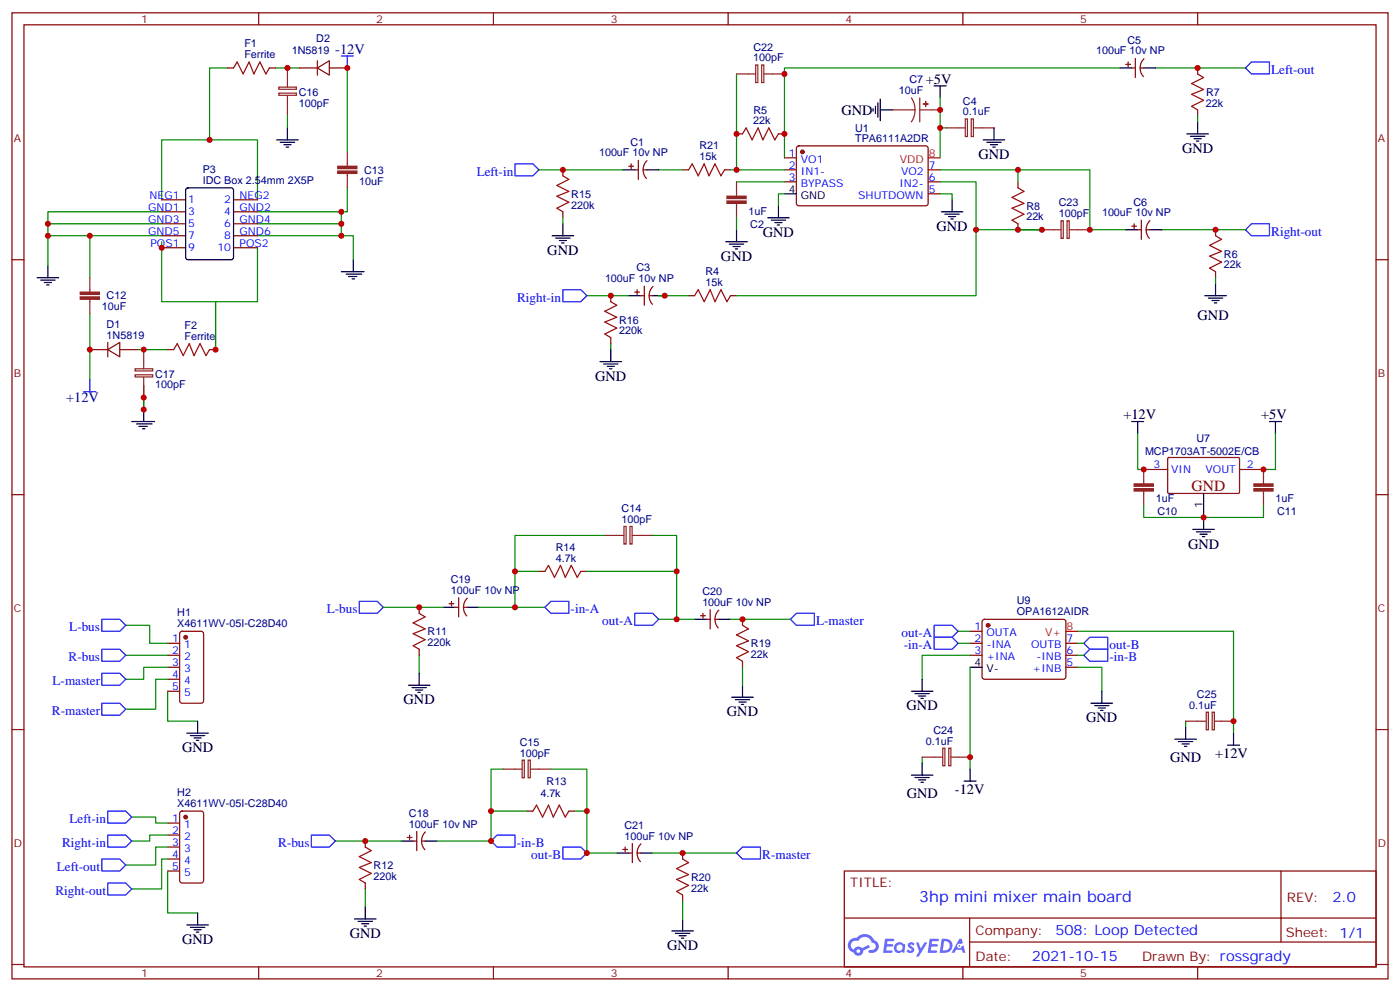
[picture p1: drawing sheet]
<svg xmlns="http://www.w3.org/2000/svg" width="412mm" height="292mm" viewBox="0 0 412 292" stroke-linecap="round" stroke-linejoin="round" font-family="sans-serif">
<g fill="none" stroke="#870000" stroke-width=".35">
<path d="M3.5 3.8h405.4v284.3h-405.4zM7.1 7.3h398.2v277.3h-398.2zM76.2 3.8v3.5M145.3 3.8v3.5M214.5 3.8v3.5M283.6 3.8v3.5M352.8 3.8v3.5M3.5 76.4h3.6M405.3 76.4h3.6M3.5 145.6h3.6M405.3 145.6h3.6M3.5 214.7h3.6"/>
<path d="M405.3 214.7h3.6M248.7 256.4h156.6v28.2h-156.6zM377.3 256.4v20.9M248.7 270.2h156.5M285.6 277.3h119.6M285.6 270.2v14.1M3.5 283.9h3.6M76.2 284.6v3.5M145.3 284.6v3.5M214.5 284.6v3.5M283.6 284.6v3.5M352.8 284.6v3.5"/>
<path d="M405.3 283.9h3.6"/>
</g>
<g fill="#5487ff">
<path d="M267.7 277.5a1.22 1.22 0 0 1 1.7 .3l-.4 .6a.47 .47 0 0 0-.3-.4 .47 .47 0 0 0-.5 .2l.1 .2a1.14 1.14 0 0 1 .8 1.7 1.14 1.14 0 0 1-1.9 0l-.2-.2 .5-.5 .7 .4a.29 .29 0 0 0 .3-.2 .29 .29 0 0 0-.2-.4 1.04 1.04 0 0 1-.6-1.7z"/>
<path d="M260.7 276.3h2.4l.3 .2-.2 .5h-1.8l-.1 .9h1.5l.3 .4-.3 .3h-1.6l-.2 1.1 1.7 .1 .2 .3-.2 .3h-2.6z"/>
<path d="M273.8 276.3h2.4l.3 .2-.1 .5h-1.8l-.2 .9h1.6l.3 .4-.4 .3h-1.6l-.1 1.1 1.7 .1 .2 .3-.2 .3h-2.6z"/>
<path d="M282.6 276.3h.7l.3 1.2-.6 .4a.69 .69 0 0 0-1 .2 .69 .69 0 0 0 .4 1 .69 .69 0 0 0 .9-.6l.5-.3 .6 2.2h-.8l-.2-.8h-1.8l-.5 .8h-.8z"/>
<path d="M269.8 277.4h.8l.6 1.8 1.1-1.8h.9l-2.6 4.2h-.8l.9-1.6z"/>
<path d="M277.4 276.3l-.6 4.1h1.3a2.11 2.11 0 0 0 2.5-2.1 2.11 2.11 0 0 0-2.5-2zM278.1 277a1.39 1.39 0 0 1 1.7 1.4 1.39 1.39 0 0 1-1.8 1.3h-.3z"/>
<path d="M263.7 277.9a1.54 1.54 0 0 0-.1 2.2 1.54 1.54 0 0 0 2.2 .1l.6 .2 .3-2.3-.2-.2h-.4a1.49 1.49 0 0 0-2.4 0zM264 278.9a.94 .94 0 0 1 1.8 0 .94 .94 0 0 1-1.8 0z"/>
<path d="M250.4 276.7a2.18 2.18 0 0 0 1.1 3.7 1.44 1.44 0 0 0 1.6 .9 1.44 1.44 0 0 0 1.2-1.5l2-1-.5-.7-1.9 .9a1.47 1.47 0 0 0-2.4 .5 1.39 1.39 0 0 1-.7-2 1.39 1.39 0 0 1 2-.4 2.12 2.12 0 0 1 2.2-1.3 2.12 2.12 0 0 1 1.9 1.7 1.14 1.14 0 0 1 1.1 1.4 1.14 1.14 0 0 1-1.7 .7 .43 .43 0 0 0-.5 .4 .43 .43 0 0 0 .4 .5 1.98 1.98 0 0 0 2.5-1.3 1.98 1.98 0 0 0-1.2-2.5 3.1 3.1 0 0 0-5.3-.7l-.9 .1zM252.3 280a.55 .55 0 0 1 1.1 0 .55 .55 0 0 1-1.1 0z"/>
<circle cx="282.6" cy="278.4" r=".26"/>
</g>
<g fill="none" stroke="#870000" stroke-width=".35">
<path d="M93.5 17.9v4.2M331.6 18.9h1.4M332.3 18.2v1.4M334.4 17.2v5.6M337 17.3a3.8 3.8 0 0 0-.2 5.2M67 20h1.8M79.4 20h1.7M88.2 20h5.3M93.5 20l3.5-2.1v4.2zM97 20h5.3M217 39.4h1.7M229.3 39.4h1.8"/>
<path d="M333.4 20h1M335.8 20h1.1M352.8 20v1.8M352.8 32.3v1.8M47.6 58.8h7.1M68.8 58.8h7M165.8 50v1.8M185.2 48.9h1.4M185.9 48.2v1.4M187 50h1M188 47.2v5.6M189.4 50h1.1"/>
<path d="M190.6 47.3a3.8 3.8 0 0 0-.2 5.2M201.1 50h1.7M213.4 50h1.8M231.1 46.5h3.5M231.1 50h3.5M231.1 53.5h3.5M234.8 43.1l.5-.2 37.7 .1 .4 .6-.1 16.5-.6 .5-37.7-.1-.4-.6v-16.3zM273.4 50h3.5M273.4 53.5h3.5M273.4 57h3.5M299.9 53.5v1.8M47.6 62.3h7.1"/>
<path d="M47.6 65.9h7.1M47.6 69.4h7.1M47.6 72.9h7.1M68.8 62.3h7M68.8 65.9h7M68.8 69.4h7M68.8 72.9h7M165.8 62.3v1.8M299.9 65.9v1.7M333.4 66.6h1.4M334.1 65.9v1.4M335.1 67.6h1.1"/>
<path d="M336.2 64.8v5.6M337.6 67.6h1.1M338.7 64.9a3.8 3.8 0 0 0-.1 5.3M358.1 67.6v1.8M358.1 80v1.7M179.9 87v1.8M179.9 99.4v1.7M187 86h1.4M187.7 85.3v1.4M188.7 87h1.1M189.8 84.2v5.7M191.2 87h1.1"/>
<path d="M192.3 84.3a3.8 3.8 0 0 0-.1 5.3M202.8 87h1.8M215.2 87h1.8M26.5 102.9h5.2M31.7 102.9l3.6-2.1v4.2zM31.7 100.8v4.2M35.3 102.9h5.3M49.4 102.9h1.8M61.7 102.9h1.8M336.9 138.2h7.1M344 134.8l.3-.1h20.7l.1 .3v10.1l-.3 .1h-20.7l-.1-.3zM365.1 138.2h7.1"/>
<path d="M123.5 178.8v1.7M132.3 177.7h1.4M133 177v1.4M134.1 178.8h1M135.1 175.9v5.7M136.5 178.8h1.1M137.7 176a3.8 3.8 0 0 0-.2 5.3M158.7 168.2h1.8M171.1 168.2h1.8M209.2 179.5v5.6M211.7 179.6a3.8 3.8 0 0 0-.1 5.2M49.4 189.3h3.5"/>
<path d="M49.4 192.9h3.5M49.4 196.4h3.5M49.4 199.9h3.5M53.2 186l.4-.2h5.7l.6 .4 .1 20.1-.5 .6-5.9 .1-.6-.5-.1-20zM123.5 191.1v1.8M206.4 181.2h1.4M207.1 180.5v1.4M208.1 182.3h1.1M210.6 182.3h1.1M218.7 182.3v1.7M218.7 194.6v1.8M285.8 189.3h3.5"/>
<path d="M285.8 192.9h3.5M285.8 185.8h3.5M289.5 182.5l.5-.2h23.3l.5 .2 .2 .5-.1 16.5-.6 .4h-23.6l-.4-.7v-16.2zM314 189.3h3.5M314 192.9h3.5M314 196.4h3.5M49.4 203.4h3.5M53.2 238.9l.4-.2h5.7l.6 .5 .1 20-.5 .6-5.9 .1-.6-.5-.1-20zM155.2 238.7h1.8M167.6 238.7h1.7M49.4 242.3h3.5M49.4 245.8h3.5"/>
<path d="M49.4 249.3h3.5M49.4 252.8h3.5M49.4 256.4h3.5M107.6 247.5v1.8M107.6 259.9v1.8M119.9 246.5h1.5M120.6 245.8v1.4M121.7 247.5h1.1M122.8 244.7v5.7M124.2 247.5h1M125.3 244.8a3.8 3.8 0 0 0-.2 5.3M183.4 250h1.5"/>
<path d="M184.1 249.3v1.4M185.2 251.1h1.1M186.3 248.2v5.7M187.7 251.1h1M188.8 248.4a3.8 3.8 0 0 0-.2 5.2M201.1 251.1v1.7M201.1 263.4v1.8"/>
</g>
<g fill="#870000" stroke="#870000" stroke-width=".35">
<circle cx="236.4" cy="44.7" r=".53"/>
<circle cx="54.7" cy="240.5" r=".53"/>
<circle cx="54.7" cy="187.6" r=".53"/>
<circle cx="291" cy="184" r=".53"/>
</g>
<g fill="none" stroke="#000" stroke-width=".35">
<path d="M84.7 37.6v3.6M257.2 32v.7M257.9 31.3v2.1M258.6 30.2v4.3M259.3 32.3h3.5M259.3 29.2v6.3M275.2 25.3h3.5M276.9 25.3v3.5M292.8 37.6v3.6M329.8 20h3.6M336.9 20h3.5M349.6 39.4h6.4"/>
<path d="M352.8 35.9v3.5M54.9 55.5l.5-.2h12.7l.6 .4 .1 20-.5 .7h-12.9l-.7-.4v-20zM81.5 41.2h6.3M82.5 41.9h4.3M83.6 42.6h2.1M84.3 43.3h.7M183.4 50h3.6M190.5 50h3.5M231.1 57h3.5M280.5 58.8v3.5M289.6 41.2h6.4M290.7 41.9h4.2"/>
<path d="M291.7 42.6h2.2M292.5 43.3h.7M350.7 40.1h4.2M351.7 40.8h2.1M352.4 41.5h.7M14.1 78.2v3.5M100.5 80h6.7M104.1 76.4v3.6M162.6 69.4h6.4M163.7 70.1h4.2M164.7 70.8h2.2M165.5 71.5h.7"/>
<path d="M165.8 65.9v3.5M213.8 71.2h6.3M214.8 71.9h4.3M215.9 72.6h2.1M216.6 73.3h.7M217 67.6v3.6M226.1 64.1h6.4M227.2 64.8h4.2M228.2 65.5h2.2M229 66.2h.7M229.3 60.6v3.5M277.3 62.3h6.3"/>
<path d="M278.3 63h4.3M279.4 63.7h2.1M280.1 64.5h.7M331.6 67.6h3.5M338.7 67.6h3.5M10.9 81.7h6.4M12 82.4h4.2M13.1 83.1h2.1M13.8 83.9h.7M102 80.7h4.5M102.7 81.4h2.4M103.7 82.1h.7"/>
<path d="M185.2 87h3.5M192.3 87h3.5M354.9 87h6.3M356 87.7h4.2M357 88.4h2.1M357.7 89.1h.7M358.1 83.5v3.5M176.7 106.4h6.4M177.8 107.1h4.2M178.9 107.8h2.1M179.6 108.5h.7M179.9 102.9v3.5"/>
<path d="M38.8 124.1h6.7M40.2 124.8h4.6M40.9 125.5h2.5M42 126.2h.7M42.3 120.5v3.6M333.4 124.1h3.5M335.1 124.1v3.5M373.9 124.1h3.6M375.7 124.1v3.5M351.4 155.8h6.3M352.4 156.5h4.3M353.5 157.2h2.1"/>
<path d="M354.2 157.9h.7M354.5 145.2v10.6M130.5 178.8h3.6M137.6 178.8h3.5M123.5 198.2v3.5M204.6 182.3h3.5M211.7 182.3h3.5M271.6 199.9v3.5M285.8 196.4h3.5M55 215.8h6.4M56.1 216.5h4.2M57.1 217.2h2.2"/>
<path d="M57.9 217.9h.7M58.2 212.3v3.5M120.3 201.7h6.3M121.4 202.4h4.2M122.4 203.1h2.1M123.1 203.8h.7M215.5 205.2h6.4M216.6 205.9h4.2M217.7 206.6h2.1M218.4 207.3h.7M218.7 201.7v3.5M268.5 203.4h6.3"/>
<path d="M269.5 204.2h4.3M270.6 204.9h2.1M271.3 205.6h.7M321.4 207h6.3M322.4 207.7h4.3M323.5 208.4h2.1M324.2 209.1h.7M324.6 203.4v3.6M346.1 217.6h6.3M347.1 218.3h4.3M348.2 219h2.1M348.9 219.7h.7"/>
<path d="M349.2 214v3.6M361.6 219.3h3.5M363.4 215.8v3.5M268.5 228.1h6.3M269.5 228.8h4.3M270.6 229.6h2.1M271.3 230.3h.7M271.6 224.6v3.5M284 229.9h3.5M285.8 226.4v3.5M118.2 247.5h3.5M125.2 247.5h3.6"/>
<path d="M181.7 251.1h3.5M188.7 251.1h3.6M55 272.2h6.4M56.1 272.9h4.2M57.1 273.6h2.2M57.9 274.4h.7M58.2 268.7v3.5M104.4 270.5h6.4M105.5 271.2h4.2M106.5 271.9h2.2M107.2 272.6h.7M107.6 266.9v3.6"/>
<path d="M197.9 274h6.4M199 274.7h4.2M200 275.4h2.1M200.7 276.1h.7M201.1 270.5v3.5"/>
</g>
<path d="M273.4 46.5h3.5M314 185.8h3.5" fill="none" stroke="#f00" stroke-width=".35"/>
<g fill="none" stroke="#a10000" stroke-width=".35">
<path d="M68.8 20l1-1.8 1.8 3.6 1.8-3.6 1.4 3.6 1.8-3.6 1.7 3.6 1.1-1.8M218.7 39.4l1.1-1.8 1.7 3.6 1.8-3.6 1.4 3.6 1.8-3.6 1.7 3.6 1.1-1.8M352.8 21.8l1.7 1-3.5 1.8 3.5 1.8-3.5 1.4 3.5 1.7-3.5 1.8 1.8 1M165.8 51.8l1.8 1-3.6 1.8 3.6 1.7-3.6 1.4 3.6 1.8-3.6 1.8 1.8 1M202.8 50l1.1-1.8 1.8 3.6 1.7-3.6 1.4 3.6 1.8-3.6 1.8 3.6 1-1.8M299.9 55.3l1.7 1-3.5 1.8 3.5 1.8-3.5 1.4 3.5 1.7-3.5 1.8 1.8 1.1M358.1 69.4l1.7 1-3.5 1.8 3.5 1.8-3.5 1.4 3.5 1.8-3.5 1.7 1.8 1.1M179.9 88.8l1.8 1.1-3.5 1.7 3.5 1.8-3.5 1.4 3.5 1.8-3.5 1.7 1.7 1.1M204.6 87l1.1-1.7 1.7 3.5 1.8-3.5 1.4 3.5 1.8-3.5 1.7 3.5 1.1-1.8M51.2 102.9l1-1.8 1.8 3.6 1.7-3.6 1.4 3.6 1.8-3.6 1.8 3.6 1-1.8M160.5 168.2l1.1-1.8 1.7 3.5 1.8-3.5 1.4 3.5 1.8-3.5 1.7 3.5 1.1-1.7M123.5 180.5l1.7 1.1-3.5 1.7 3.5 1.8-3.5 1.4 3.5 1.8-3.5 1.7 1.8 1.1"/>
<path d="M218.7 184l1.8 1.1-3.5 1.8 3.5 1.7-3.5 1.4 3.5 1.8-3.5 1.8 1.7 1M157 238.7l1-1.7 1.8 3.5 1.8-3.5 1.4 3.5 1.7-3.5 1.8 3.5 1.1-1.8M107.6 249.3l1.8 1.1-3.6 1.7 3.6 1.8-3.6 1.4 3.6 1.8-3.6 1.7 1.8 1.1M201.1 252.8l1.7 1.1-3.5 1.8 3.5 1.7-3.5 1.4 3.5 1.8-3.5 1.8 1.8 1"/>
</g>
<g fill="none" stroke="#8c2424" stroke-width=".35">
<path d="M222.6 19.1h.6v5.2h-.6zM224.4 19.1h.6v5.2h-.6zM82.1 27.4h5.2v.6h-5.2zM82.1 25.6h5.2v.7h-5.2zM84.7 20v5.6M84.7 28.1v6M217 21.8h5.6M225.1 21.8h6M262.8 32.3h6.7M268.5 28.8l.8 1.7 .2 1.8M269.5 32.3l-.2 1.9-.8 1.7M270.9 32.3h6"/>
<path d="M270.9 28.8v7.1M278.7 37.6h5.6M284.3 35h.7v5.2h-.7zM286.1 35h.6v5.2h-.6zM286.8 37.6h6M102.3 44.7v4.2M102.3 51v4.3M217 53.5v4.2M217 59.9v4.2M306.9 67.6h5.7M312.6 65h.6v5.2h-.6zM314.3 65h.7v5.2h-.7z"/>
<path d="M315 67.6h6M26.5 81.7v4.3M26.5 88.1v4.2M39.8 110.3h5.2v.6h-5.2zM39.8 108.5h5.2v.7h-5.2zM42.3 102.9v5.6M42.3 111v6M336.9 138.2v4.2M372.2 138.2v4.2M178.2 157.6h5.6M183.8 154.9h.6v5.2h-.6zM185.6 154.9h.6v5.2h-.6z"/>
<path d="M186.3 157.6h6M336.9 144.5v4.3M372.2 144.5v4.3M349.2 212.3h6M355.3 209.6h.7v5.2h-.7zM357.1 209.6h.6v5.2h-.6zM357.7 212.3h5.7M148.2 226.4h5.6M153.8 223.7h.6v5.2h-.6zM155.6 223.7h.6v5.2h-.6zM156.3 226.4h6M271.6 222.8h6"/>
<path d="M277.7 220.2h.6v5.2h-.6zM279.5 220.2h.6v5.2h-.6zM280.1 222.8h5.7"/>
</g>
<g fill="none" stroke="#008700" stroke-width=".35">
<path d="M67 20h-5.3v21.2M81.1 20h7.1M84.7 34.1v3.5M102.3 20v24.7M217 21.8v28.2M276.9 28.8v8.8M278.7 37.6h-1.8v8.9M329.8 20h-98.7v26.5M340.4 20h26.5M352.8 34.1v1.8M47.6 58.8v-17.6h28.2v17.6M102.3 55.3v7h-26.5"/>
<path d="M158.7 50h24.7M194 50h7.1M215.2 50h15.9M217 53.5h14.1M231.1 57h-1.8v3.6M276.9 57h3.6v1.8M276.9 53.5h10.6v33.5h-70.5M276.9 50h23v3.5M299.9 50h21.1v17.6h10.6M14.1 69.4h33.5M14.1 65.9h33.5M26.5 69.4v12.3"/>
<path d="M47.6 62.3h-33.5v15.9M47.6 71.2v17.6h15.9v14.1v-14.1h12.3v-15.9M75.8 65.9h24.7v3.5M75.8 69.4h28.3v7M100.5 62.3v3.6M165.8 64.1v1.8M217 64.1v3.5M287.5 67.6h19.4M342.2 67.6h24.7M26.5 92.3v19.4M172.9 87h12.3M194 87h8.8"/>
<path d="M358.1 81.7v1.8M40.6 102.9h8.8M42.3 113.5v7M179.9 101.1v1.8M335.1 127.6v10.6h1.8M375.7 127.6v10.6h-3.5M178.2 157.6h-26.5v10.6M192.3 157.6h7v10.6M336.9 148.8v3.5h35.3v-3.5M112.9 178.8h17.6M141.1 178.8h19.4M158.7 168.2h-7v10.6"/>
<path d="M172.9 168.2h26.4v14.1M37 184h7.1v5.3h5.3M37 192.9h12.4M49.4 199.9h-3.5v8.8h-8.9M49.4 196.4h-7.1v3.5h-5.3M123.5 192.9v5.3M194 182.3h10.6M215.2 182.3h17.6M218.7 196.4v5.3M282.2 189.3h3.6M282.2 185.8h3.6M285.8 192.9h-14.2v7"/>
<path d="M285.8 196.4v30M317.5 185.8h45.9v30M317.5 196.4h7.1v7M317.5 192.9h1.8M317.5 189.3h1.8M49.4 203.4v8.9h8.8M349.2 212.3v1.7M148.2 226.4h-3.6v12.3M155.2 238.7h-10.6v8.8h-15.8M162.3 226.4h10.6v12.3M169.3 238.7h3.6v12.4h8.8M271.6 222.8v1.8"/>
<path d="M38.8 240.5h7.1v1.8h3.5M49.4 256.4v12.3h8.8M49.4 252.8h-1.8v8.9h-8.8M49.4 249.3h-3.5v5.3h-8.9M49.4 245.8h-5.3v1.7h-5.3M98.8 247.5h19.4M192.3 251.1h24.7M107.6 261.7v5.2M201.1 265.2v5.3"/>
</g>
<g fill="none" stroke="#00f" stroke-width=".35">
<path d="M100.5 16.5h3.6M102.3 16.5v3.5M366.9 20l1.8-1.8h5.2v3.6h-5.2zM151.7 48.2h5.3l1.7 1.8-1.7 1.8h-5.3zM366.9 67.6l1.8-1.7h5.2v3.5h-5.2zM165.8 85.3h5.3l1.8 1.7-1.8 1.8h-5.3zM24.7 115.3h3.5M26.5 111.7v3.6M105.8 177h5.3l1.8 1.8-1.8 1.7h-5.3zM162.3 177h5.3v3.5h-5.3l-1.8-1.7zM30 198.2h5.3l1.7 1.7-1.7 1.8h-5.3zM30 191.1h5.3l1.7 1.8-1.7 1.7h-5.3z"/>
<path d="M30 182.3h5.3l1.7 1.7-1.7 1.8h-5.3zM187 180.5h5.3l1.7 1.8-1.7 1.7h-5.3zM234.6 180.5h5.3v3.5h-5.3l-1.8-1.7zM275.2 184h5.3l1.7 1.8-1.7 1.8h-5.3zM275.2 187.6h5.3l1.7 1.7-1.7 1.8h-5.3zM319.3 189.3l1.7-1.7h5.3v3.5h-5.3zM319.3 192.9l1.7-1.8h5.3v3.5h-5.3zM30 207h5.3l1.7 1.7-1.7 1.8h-5.3zM31.7 238.7h5.3l1.8 1.8-1.8 1.8h-5.3zM30 252.8h5.3l1.7 1.8-1.7 1.8h-5.3zM31.7 259.9h5.3l1.8 1.8-1.8 1.7h-5.3zM31.7 245.8h5.3l1.8 1.7-1.8 1.8h-5.3z"/>
<path d="M91.7 245.8h5.3l1.8 1.7-1.8 1.8h-5.3zM146.4 245.8h5.3v3.5h-5.3l-1.8-1.8zM165.8 249.3h5.3l1.8 1.8-1.8 1.7h-5.3zM218.7 249.3h5.3v3.5h-5.3l-1.7-1.7z"/>
</g>
<g fill="#8c2424" stroke="#8c2424" stroke-width=".35">
<path d="M272.7 29.9v1.4z"/>
<path d="M272 30.6h1.4z"/>
<path d="M334.1 142.4h5.6v.7h-5.6z"/>
<path d="M334.1 143.8h5.6v.7h-5.6z"/>
<path d="M369.4 142.4h5.6v.7h-5.6z"/>
<path d="M369.4 143.8h5.6v.7h-5.6z"/>
<path d="M23.6 86h5.7v.7h-5.7z"/>
<path d="M23.6 87.4h5.7v.7h-5.7z"/>
<path d="M99.5 48.9h5.6v.7h-5.6z"/>
<path d="M99.5 50.3h5.6v.7h-5.6z"/>
<path d="M214.1 57.7h5.7v.8h-5.7z"/>
<path d="M214.1 59.2h5.7v.7h-5.7z"/>
</g>
<g fill="#c00">
<circle cx="217" cy="50" r=".88"/>
<circle cx="231.1" cy="39.4" r=".88"/>
<circle cx="276.9" cy="37.6" r=".88"/>
<circle cx="276.9" cy="32.3" r=".88"/>
<circle cx="287.5" cy="67.6" r=".88"/>
<circle cx="299.9" cy="50" r=".88"/>
<circle cx="199.3" cy="182.3" r=".88"/>
<circle cx="372.2" cy="138.2" r=".88"/>
<circle cx="336.9" cy="138.2" r=".88"/>
<circle cx="354.5" cy="152.3" r=".88"/>
<circle cx="151.7" cy="178.8" r=".88"/>
<circle cx="26.5" cy="69.4" r=".88"/>
<circle cx="14.1" cy="65.9" r=".88"/>
<circle cx="61.7" cy="41.2" r=".88"/>
<circle cx="47.6" cy="72.9" r=".88"/>
<circle cx="100.5" cy="65.9" r=".88"/>
<circle cx="100.5" cy="62.3" r=".88"/>
<circle cx="100.5" cy="69.4" r=".88"/>
<circle cx="14.1" cy="69.4" r=".88"/>
<circle cx="102.3" cy="20" r=".88"/>
<circle cx="26.5" cy="102.9" r=".88"/>
<circle cx="63.5" cy="102.9" r=".88"/>
<circle cx="218.7" cy="182.3" r=".88"/>
<circle cx="201.1" cy="251.1" r=".88"/>
<circle cx="123.5" cy="178.8" r=".88"/>
<circle cx="107.6" cy="247.5" r=".88"/>
<circle cx="358.1" cy="67.6" r=".88"/>
<circle cx="352.8" cy="20" r=".88"/>
<circle cx="231.1" cy="21.8" r=".88"/>
<circle cx="217" cy="39.4" r=".88"/>
<circle cx="299.9" cy="67.6" r=".88"/>
<circle cx="306.9" cy="67.6" r=".88"/>
<circle cx="321" cy="67.6" r=".88"/>
<circle cx="165.8" cy="50" r=".88"/>
<circle cx="195.8" cy="87" r=".88"/>
<circle cx="179.9" cy="87" r=".88"/>
<circle cx="285.8" cy="222.8" r=".88"/>
<circle cx="363.4" cy="212.3" r=".88"/>
<circle cx="172.9" cy="251.1" r=".88"/>
<circle cx="144.6" cy="247.5" r=".88"/>
<circle cx="151.7" cy="168.2" r=".88"/>
<circle cx="199.3" cy="168.2" r=".88"/>
<circle cx="144.6" cy="238.7" r=".88"/>
<circle cx="172.9" cy="238.7" r=".88"/>
<circle cx="42.3" cy="102.9" r=".88"/>
<circle cx="42.3" cy="117" r=".88"/>
<circle cx="42.3" cy="120.5" r=".88"/>
<circle cx="84.7" cy="20" r=".88"/>
</g>
<text font-size="4.6" fill="#800" x="351" y="144.5">GND</text>
<text font-size="4.6" fill="#00f" x="270.8" y="265.4">3hp mini mixer main board</text>
<g font-size="4.2" fill="#000080">
<text x="98.8" y="15.8">-12V</text>
<text x="19.5" y="118.4">+12V</text>
</g>
<g font-size="4.2">
<text x="272.7" y="24.6">+5V</text>
<text x="247.8" y="33.7">GND</text>
<text x="288.2" y="46.8">GND</text>
<text x="348.2" y="45">GND</text>
<text x="224.7" y="69.7">GND</text>
<text x="275.9" y="68">GND</text>
<text x="161.2" y="75">GND</text>
<text x="212.4" y="76.8">GND</text>
<text x="352.8" y="94.1">GND</text>
<text x="175.3" y="112.1">GND</text>
<text x="330.9" y="123.4">+12V</text>
<text x="371.5" y="123.4">+5V</text>
<text x="350" y="161.5">GND</text>
<text x="118.9" y="207.3">GND</text>
<text x="267.1" y="209.1">GND</text>
<text x="214.1" y="210.9">GND</text>
<text x="320" y="212.6">GND</text>
<text x="53.6" y="221.4">GND</text>
<text x="344.7" y="224.2">GND</text>
<text x="357.9" y="223.2">+12V</text>
<text x="281.3" y="233.8">-12V</text>
<text x="267.1" y="234.8">GND</text>
<text x="53.6" y="277.9">GND</text>
<text x="103" y="276.1">GND</text>
<text x="196.5" y="279.6">GND</text>
</g>
<g font-size="4.2" fill="#00f">
<text x="392.5" y="265.6">2.0</text>
<text x="310.9" y="275.2">508: Loop Detected</text>
<text x="304" y="283">2021-10-15</text>
</g>
<g font-size="3.9" fill="#00f">
<text x="374.5" y="21.8">Left-out</text>
<text x="140.4" y="51.8">Left-in</text>
<text x="374.5" y="69.4">Right-out</text>
<text x="152.4" y="88.8">Right-in</text>
<text x="20.4" y="185.8">L-bus</text>
<text x="96.3" y="180.5">L-bus</text>
<text x="168.1" y="180.5">-in-A</text>
<text x="177.4" y="184">out-A</text>
<text x="240.4" y="184">L-master</text>
<text x="265.6" y="187.6">out-A</text>
<text x="266.3" y="191.1">-in-A</text>
<text x="326.8" y="191.1">out-B</text>
<text x="20.2" y="194.6">R-bus</text>
<text x="326.8" y="194.6">-in-B</text>
<text x="15.5" y="201.7">L-master</text>
<text x="15.3" y="210.5">R-master</text>
<text x="20.5" y="242.3">Left-in</text>
<text x="18.3" y="249.3">Right-in</text>
<text x="82" y="249.3">R-bus</text>
<text x="152.2" y="249.3">-in-B</text>
<text x="16.8" y="256.4">Left-out</text>
<text x="156.5" y="252.8">out-B</text>
<text x="224.5" y="252.8">R-master</text>
<text x="16.4" y="263.4">Right-out</text>
</g>
<g font-size="3.9" fill="#800">
<text x="250.5" y="260.9">TITLE:</text>
<text x="379.1" y="265.6">REV:</text>
<text x="287.4" y="275.1">Company:</text>
<text x="378.7" y="275.8">Sheet: 1/1</text>
<text x="287.4" y="282.8">Date:</text>
<text x="336.4" y="282.9">Drawn By: rossgrady</text>
</g>
<g font-size="3.2" fill="#800">
<text x="41.6" y="6.8">1</text>
<text x="110.8" y="6.8">2</text>
<text x="179.9" y="6.8">3</text>
<text x="249.1" y="6.8">4</text>
<text x="318.2" y="6.8">5</text>
<text x="4.1" y="41.9">A</text>
<text x="405.9" y="41.9">A</text>
<text x="4.1" y="111">B</text>
<text x="405.9" y="111">B</text>
<text x="4.1" y="180.2">C</text>
<text x="405.9" y="180.2">C</text>
<text x="4.1" y="249.3">D</text>
<text x="405.9" y="249.3">D</text>
<text x="41.6" y="287.6">1</text>
<text x="110.8" y="287.6">2</text>
<text x="179.9" y="287.6">3</text>
<text x="249.1" y="287.6">4</text>
<text x="318.2" y="287.6">5</text>
</g>
<g font-size="3.2" fill="#000080">
<text x="72" y="17.2">Ferrite</text>
<text x="72" y="14">F1</text>
<text x="86" y="15.8">1N5819</text>
<text x="93.2" y="12.3">D2</text>
<text x="221.9" y="14.9">C22</text>
<text x="322.9" y="15.9">100uF 10v NP</text>
<text x="332.1" y="12.9">C5</text>
<text x="221.9" y="18.1">100pF</text>
<text x="88" y="28.3">C16</text>
<text x="264.7" y="27.8">10uF</text>
<text x="267.9" y="24.5">C7</text>
<text x="355.3" y="28.2">R7</text>
<text x="88" y="31.4">100pF</text>
<text x="221.9" y="33.4">R5</text>
<text x="283.6" y="33.9">0.1uF</text>
<text x="283.6" y="30.8">C4</text>
<text x="355.2" y="31.4">22k</text>
<text x="221.9" y="36.6">22k</text>
<text x="251.9" y="41.8">TPA6111A2DR</text>
<text x="251.9" y="38.8">U1</text>
<text x="176.5" y="45.9">100uF 10v NP</text>
<text x="185.7" y="42.9">C1</text>
<text x="206" y="47.2">15k</text>
<text x="206" y="44">R21</text>
<text x="59.7" y="51">P3</text>
<text x="107.3" y="51.1">C13</text>
<text x="59.7" y="54.2">IDC Box 2.54mm 2X5P</text>
<text x="105.8" y="54.3">10uF</text>
<text x="168.3" y="58.3">R15</text>
<text x="168.3" y="61.4">220k</text>
<text x="220.5" y="63.1">1uF</text>
<text x="302.3" y="64.9">22k</text>
<text x="302.3" y="61.7">R8</text>
<text x="311.9" y="63.9">100pF</text>
<text x="311.9" y="60.7">C23</text>
<text x="324.6" y="63.5">100uF 10v NP</text>
<text x="333.9" y="60.5">C6</text>
<text x="221" y="67">C2</text>
<text x="360.5" y="75.8">R6</text>
<text x="178.2" y="83">100uF 10v NP</text>
<text x="187.5" y="79.9">C3</text>
<text x="207.8" y="81">R4</text>
<text x="360.5" y="79">22k</text>
<text x="31.4" y="88.1">C12</text>
<text x="207.8" y="84.2">15k</text>
<text x="30" y="91.4">10uF</text>
<text x="182.4" y="95.3">R16</text>
<text x="31.4" y="99.7">1N5819</text>
<text x="31.4" y="96.5">D1</text>
<text x="54.3" y="100.1">Ferrite</text>
<text x="54.3" y="96.9">F2</text>
<text x="182.4" y="98.4">220k</text>
<text x="45.7" y="111.2">C17</text>
<text x="45.7" y="114.3">100pF</text>
<text x="352.4" y="130.2">U7</text>
<text x="337.3" y="134">MCP1703AT-5002E/CB</text>
<text x="340.4" y="147.8">1uF</text>
<text x="375.7" y="147.8">1uF</text>
<text x="183.1" y="153.9">100pF</text>
<text x="183.1" y="150.7">C14</text>
<text x="340.9" y="151.6">C10</text>
<text x="376.2" y="151.6">C11</text>
<text x="163.7" y="165.3">4.7k</text>
<text x="163.7" y="162.1">R14</text>
<text x="132.8" y="171.6">C19</text>
<text x="132.8" y="174.9">100uF 10v NP</text>
<text x="206.9" y="178.4">100uF 10v NP</text>
<text x="206.9" y="175.1">C20</text>
<text x="299.5" y="177.9">U9</text>
<text x="52.2" y="184.6">X4611WV-05I-C28D40</text>
<text x="52.2" y="181.4">H1</text>
<text x="299.5" y="180.9">OPA1612AIDR</text>
<text x="125.9" y="190.2">220k</text>
<text x="125.9" y="187">R11</text>
<text x="221.2" y="190.5">R19</text>
<text x="221.2" y="193.7">22k</text>
<text x="350.3" y="208.6">0.1uF</text>
<text x="352.6" y="205.4">C25</text>
<text x="275" y="216">C24</text>
<text x="153.1" y="219.5">C15</text>
<text x="272.7" y="219.1">0.1uF</text>
<text x="153.1" y="222.7">100pF</text>
<text x="161" y="231.1">R13</text>
<text x="52.2" y="237.5">X4611WV-05I-C28D40</text>
<text x="52.2" y="234.3">H2</text>
<text x="159.2" y="234.6">4.7k</text>
<text x="120.5" y="243.7">100uF 10v NP</text>
<text x="120.5" y="240.4">C18</text>
<text x="184" y="243.9">C21</text>
<text x="184" y="247.2">100uF 10v NP</text>
<text x="110.1" y="255.8">R12</text>
<text x="110.1" y="258.9">220k</text>
<text x="203.6" y="262.5">22k</text>
<text x="203.6" y="259.3">R20</text>
</g>
<g font-size="3.2" fill="#00f">
<text x="232.4" y="46.1">1</text>
<text x="235.9" y="47.9">VO1</text>
<text x="232.4" y="49.6">2</text>
<text x="232.4" y="53.2">3</text>
<text x="235.9" y="51.4">IN1-</text>
<text x="265.4" y="51.4">VO2</text>
<text x="273.6" y="53.2">6</text>
<text x="273.6" y="49.6">7</text>
<text x="44.1" y="58.5">NEG1</text>
<text x="55.4" y="59.9">1</text>
<text x="66.1" y="59.9">2</text>
<text x="70.6" y="58.5">NEG2</text>
<text x="235.9" y="54.9">BYPASS</text>
<text x="252.8" y="58.5">SHUTDOWN</text>
<text x="264.9" y="54.9">IN2-</text>
<text x="273.6" y="56.7">5</text>
<text x="43.6" y="62">GND1</text>
<text x="43.6" y="65.5">GND3</text>
<text x="55.4" y="63.4">3</text>
<text x="66.1" y="63.4">4</text>
<text x="70.6" y="62">GND2</text>
<text x="70.6" y="65.5">GND4</text>
<text x="43.6" y="69">GND5</text>
<text x="55.4" y="66.9">5</text>
<text x="55.4" y="70.4">7</text>
<text x="66.1" y="66.9">6</text>
<text x="66.1" y="70.4">8</text>
<text x="70.6" y="69">GND6</text>
<text x="44.3" y="72.6">POS1</text>
<text x="55.4" y="74">9</text>
<text x="64.1" y="74">10</text>
<text x="70.6" y="72.6">POS2</text>
<text x="339.8" y="137.8">3</text>
<text x="367.2" y="137.8">2</text>
<text x="345" y="139.2">VIN</text>
<text x="355.1" y="139.2">VOUT</text>
<text x="287.1" y="185.5">1</text>
<text x="50.7" y="189">1</text>
<text x="54.2" y="190.7">1</text>
<text x="287.1" y="189">2</text>
<text x="290.6" y="187.2">OUTA</text>
<text x="290.6" y="190.7">-INA</text>
<text x="303.7" y="190.7">OUTB</text>
<text x="314.1" y="189">7</text>
<text x="50.7" y="192.5">2</text>
<text x="50.7" y="196">3</text>
<text x="54.2" y="194.3">2</text>
<text x="54.2" y="197.8">3</text>
<text x="287.1" y="192.5">3</text>
<text x="290.6" y="194.3">+INA</text>
<text x="304.2" y="197.8">+INB</text>
<text x="305.3" y="194.3">-INB</text>
<text x="314.1" y="196">5</text>
<text x="314.1" y="192.5">6</text>
<text x="50.7" y="199.6">4</text>
<text x="50.7" y="203.1">5</text>
<text x="54.2" y="201.3">4</text>
<text x="54.2" y="204.9">5</text>
<text x="50.7" y="241.9">1</text>
<text x="50.7" y="245.4">2</text>
<text x="54.2" y="243.7">1</text>
<text x="50.7" y="249">3</text>
<text x="54.2" y="247.2">2</text>
<text x="54.2" y="250.7">3</text>
<text x="50.7" y="252.5">4</text>
<text x="50.7" y="256">5</text>
<text x="54.2" y="254.2">4</text>
<text x="54.2" y="257.8">5</text>
</g>
<g font-size="3.2" fill="#f00">
<text x="265" y="47.9">VDD</text>
<text x="273.6" y="46.1">8</text>
<text x="314.1" y="185.5">8</text>
<text x="307.9" y="187.2">V+</text>
</g>
<g font-size="3.2">
<text x="232.4" y="56.7">4</text>
<text x="235.9" y="58.5">GND</text>
<text x="354.2" y="149.4" transform="rotate(-90 354.2 149.4)">1</text>
<text x="287.1" y="196">4</text>
<text x="290.6" y="197.8">V-</text>
</g>
</svg>
